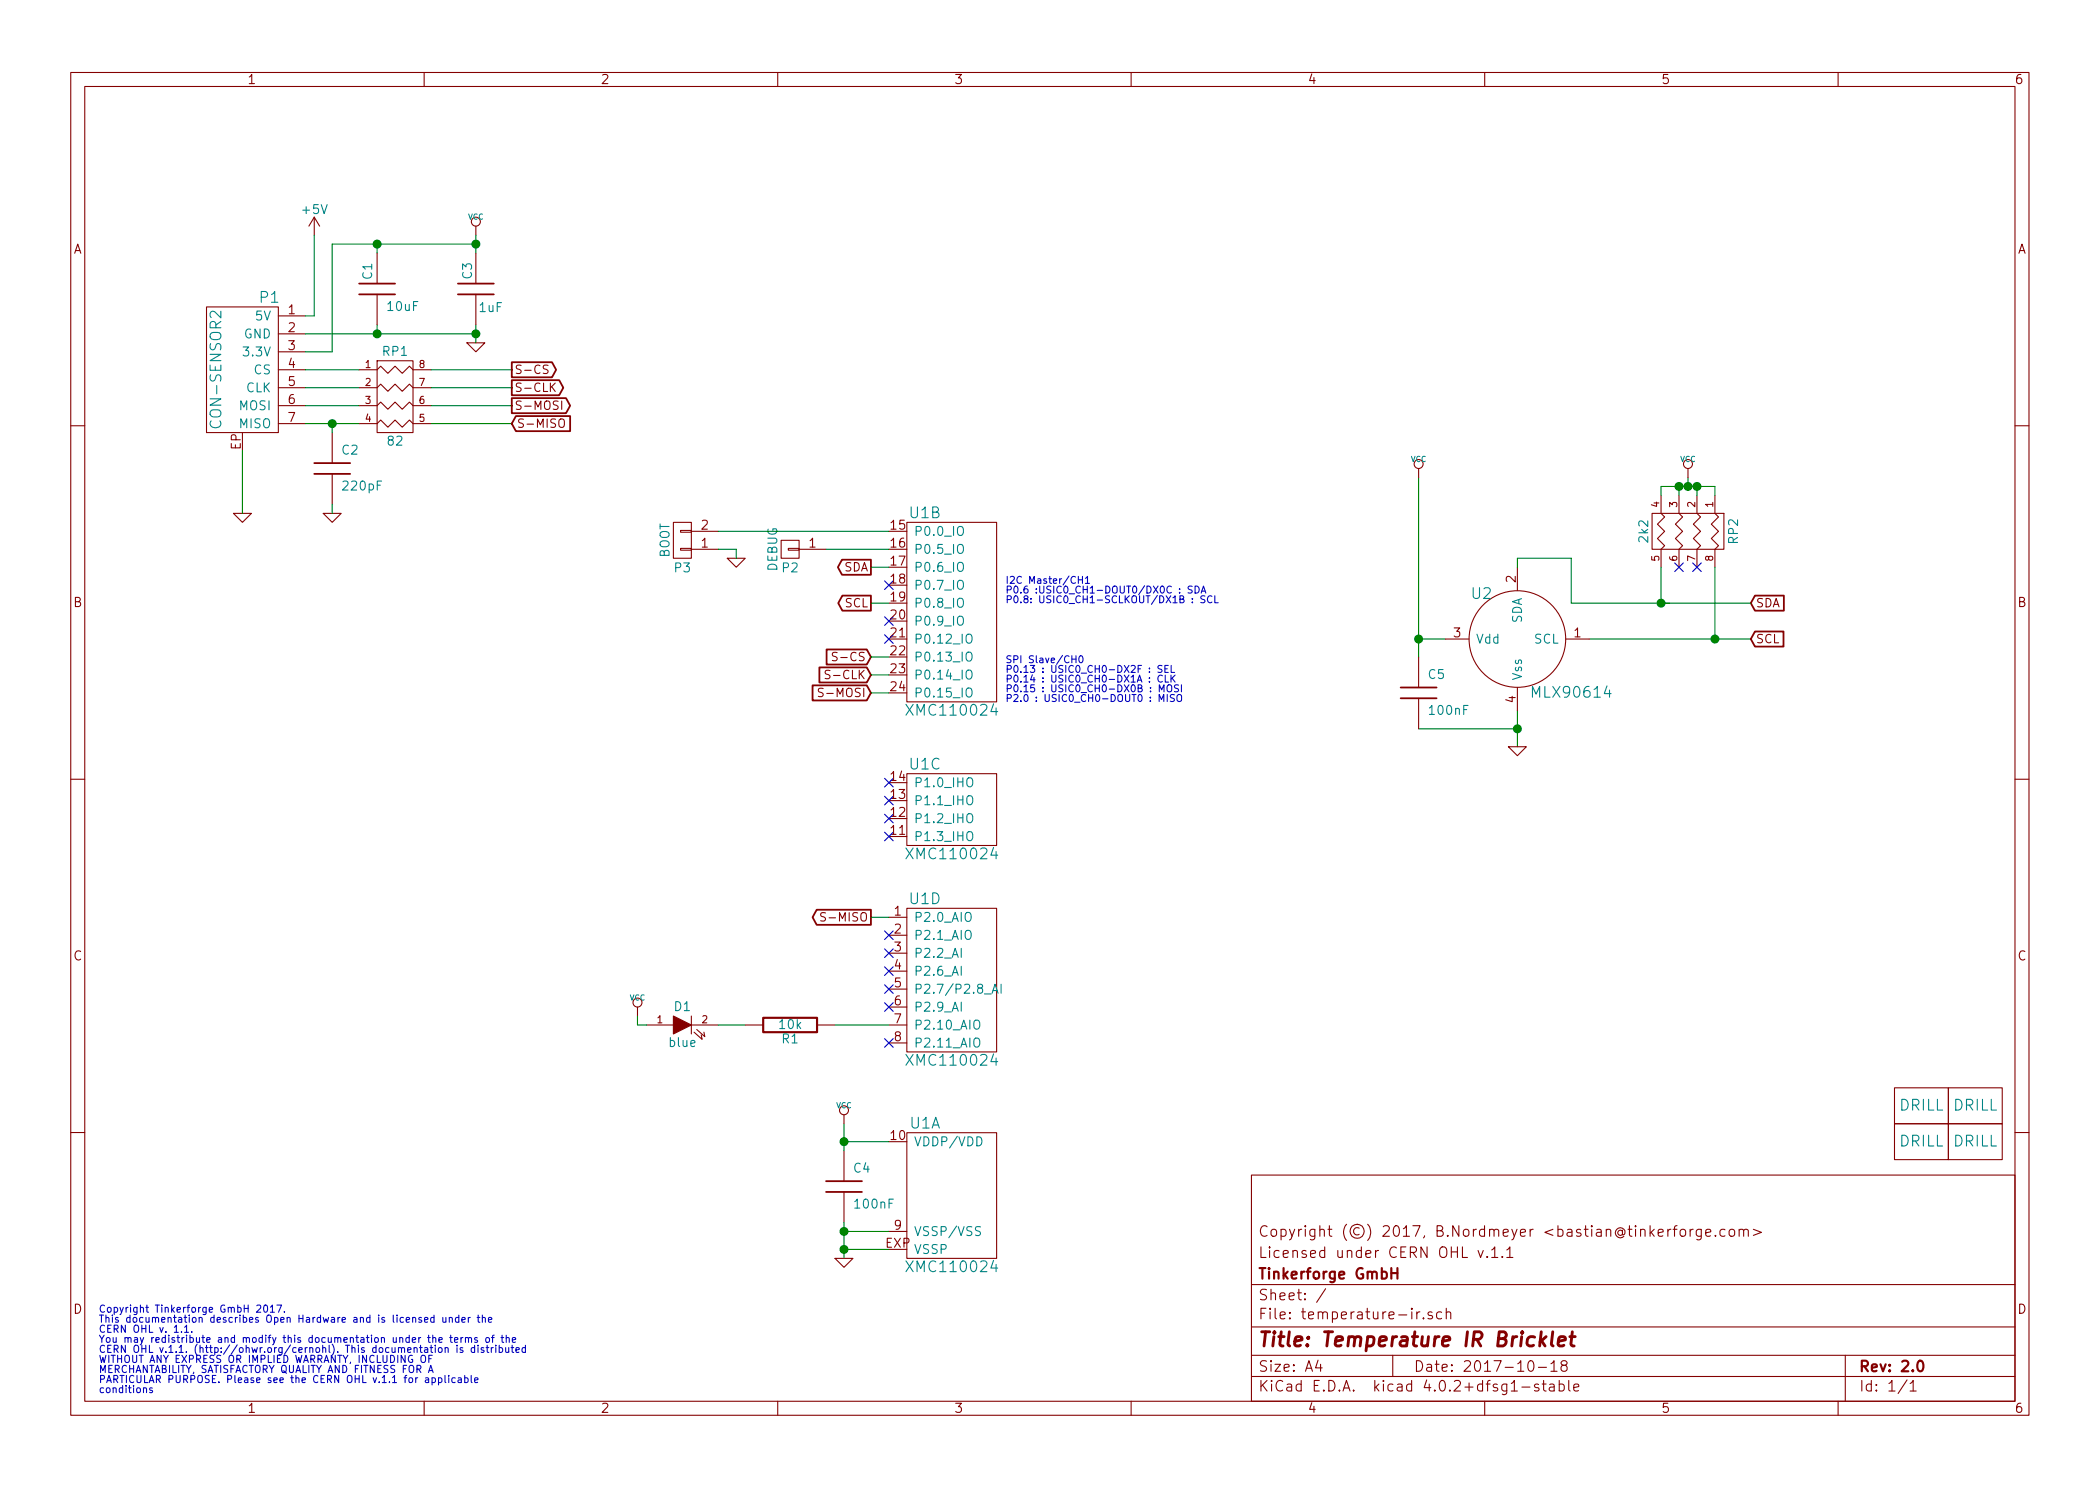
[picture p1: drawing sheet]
<svg xmlns="http://www.w3.org/2000/svg" width="297mm" height="210mm" viewBox="0 0 297 210" stroke-linecap="round" stroke-linejoin="round" font-family="sans-serif">
<g fill="none" stroke="#840000" stroke-width=".15">
<path d="M10 10.3h277v189.9h-277zM12 12.2h273v186.1h-273zM60 10.3v1.9M110 10.3v1.9M160 10.3v1.9M210 10.3v1.9M260 10.3v1.9M44.4 30.7l-.7 1.3M44.4 30.7v2.6M44.4 30.7l.8 1.3M53.3 35.8v4.3M67.3 32v1.3"/>
<path d="M67.3 35.8v4.3M29.2 43.4h10.2v17.8h-10.2zM39.4 44.7h3.8M39.4 47.2h3.8M39.4 49.8h3.8M39.4 52.3h3.8M39.4 54.9h3.8M39.4 57.4h3.8M39.4 59.9h3.8M50.8 59.9h2.5l.5-.5 1.1 1 1-1 1 1 1-1 .5 .5h2.6M50.8 57.4h2.5l.5-.5 1.1 1 1-1 1 1 1-1 .5 .5h2.6M50.8 54.9h2.5l.5-.5 1.1 1 1-1 1 1 1-1 .5 .5h2.6"/>
<path d="M50.8 52.3h2.5l.5-.5 1.1 1 1-1 1 1 1-1 .5 .5h2.6M53.3 51h5.1v10.2h-5.1zM53.3 41.7v4.3M66 48.5h2.6l-1.3 1.3zM67.3 41.7v4.3M77.5 51.7h-.4l-.2 .1v.3l.6 .3v.2l-.2 .3-.5-.1M78 54.7l.5 .7M78.5 54.2l-.6 .7M79.1 59.4a.41 .41 0 0 1 .4-.1 .41 .41 0 0 1 .3 .4v.6a.4 .4 0 0 1-.5 .2 .4 .4 0 0 1-.3-.4zM79.5 56.7v1.2M10 60.2h2M33 72.6h2.6l-1.3 1.3z"/>
<path d="M45.7 72.6h2.6l-1.3 1.3zM47 61.2v4.3M47 67.1v4.3M95.2 73.9h2.6v5.1h-2.6zM96.3 75.1h1.5v.2h-1.5zM96.3 77.6h1.5v.2h-1.5zM97.8 77.7h3.8M97.8 75.2h3.8M102.9 79h2.5l-1.3 1.3zM110.5 76.4h2.5v2.6h-2.5zM111.5 77.6h1.5v.2h-1.5zM113 77.7h3.8"/>
<path d="M128.3 73.9h12.7v25.4h-12.7zM200.7 66.3v1.3M233.7 72.6h10.1v5.1h-10.1zM234.9 70.1v2.5l.6 .5-1.1 1.1 1.1 1-1.1 1 1.1 1-.6 .5v2.6M237.5 70.1v2.5l.5 .5-1 1.1 1 1-1 1 1 1-.5 .5v2.6M238.8 66.3v1.3M240 70.1v2.5l.5 .5-1 1.1 1 1-1 1 1 1-.5 .5v2.6M242.6 70.1v2.5l.5 .5-1 1.1 1 1-1 1 1 1-.5 .5v2.6M285 60.2h2M116.4 97.4h-.4l-.2 .1v.3l.6 .3v.2l-.2 .3-.5-.1M117.4 94.9l-.5-.1-.1 .1v.4l.5 .3 .1 .2-.2 .2h-.5M118.4 92.3h-.4l-.2 .1v.4l.6 .2v.3l-.2 .2-.5-.1"/>
<path d="M200.7 93v4.3M200.7 98.8v4.3M204.5 90.4h3.3M214.6 80.3v3.3M214.6 97.3v3.3M221.5 90.4h3.3M10 110.3h2M128.3 109.5h12.7v10.1h-12.7zM213.4 105.7h2.5l-1.3 1.2zM285 110.3h2M116.8 129.2l-.5-.1-.2 .1v.4l.6 .3 .1 .2-.3 .2h-.4M125.7 129.8h2.6"/>
<path d="M125.7 132.3h2.6M125.7 134.9h2.6M125.7 137.4h2.6M125.7 139.9h2.6M128.3 128.5h12.7v20.3h-12.7zM90.2 142.5v1.3M91.4 145h3.8M97.8 145h3.8M97.8 143.8v2.5M98.2 146l1.1 1.1-.1-.7M98.6 145.7l1.1 1-.1-.7M105.4 145h2.5"/>
<path d="M115.6 145h2.5M119.4 157.7v1.3M125.7 145h2.6M125.7 142.5h2.6M125.7 147.6h2.6M268 159h7.6v5.1h-7.6zM268 153.9h7.6v5.1h-7.6zM275.6 159h7.6v5.1h-7.6zM275.6 153.9h7.6v5.1h-7.6zM10 160.2h2M118.1 178h2.5l-1.2 1.3zM119.4 162.8v4.3"/>
<path d="M119.4 168.7v4.3M125.7 174.2h2.6M128.3 160.3h12.7v17.7h-12.7zM177 166.3h108v32h-108zM209.1 176.9l.3 1 .4-1M210.4 177.8v.1l-.1-.1h.1v.1M211 176.9l.4-.5v1.5M211 177.9h.9M212.5 177.8h.1l-.1 .1-.1-.1h.1v.1M213.1 176.9l.5-.5v1.5M213.1 177.9h.9M236.3 173.9l-.2 .1-.2 .2"/>
<path d="M236.7 173.9h.5M237.2 173.4l-.3 .1v.2v1.2M237.7 174.1a.41 .41 0 0 1 .7 .1v.4a.41 .41 0 0 1-.4 .3 .41 .41 0 0 1-.4-.3zM239.1 173.9v1M239.5 173.9l-.3 .1-.1 .2M240.6 173.9v1.3a.39 .39 0 0 1-.6 .2M240.6 174l-.4-.1-.3 .3 .1 .6 .2 .1 .4-.1M241.3 174.4l.7-.1-.1-.3-.4-.1-.2 .2 .1 .7 .1 .1 .4-.1M242.6 174.8h.1l-.1 .1v-.1v.1M244 174l-.4-.1-.3 .3 .1 .6 .2 .1 .4-.1M244.7 174.1a.41 .41 0 0 1 .7 .1v.4a.41 .41 0 0 1-.4 .3 .41 .41 0 0 1-.4-.3zM246 174.1a.38 .38 0 0 1 .6 0v.8"/>
<path d="M246 173.9v1M246.6 174.1a.36 .36 0 0 1 .4-.2 .36 .36 0 0 1 .3 .2v.8M248 173.9l1.1 .5-1.1 .4M285 160.2h2M60 198.3v1.9M110 198.3v1.9M160 198.3v1.9M177 194.8h108M177 191.8h108M177 187.8h108M177 181.8h108M186.4 192.5l-.3 1h.9"/>
<path d="M186.8 193v1M187.5 182.3l-1.3 2M197 191.8v3M200.4 185.6v1M200.8 185.6l-.2 .1-.2 .2M201.3 186.5h.1l-.1 .1v-.1v.1M202.6 185.7a.37 .37 0 0 0-.6 .1v.1a.54 .54 0 0 0 .6 .3v.1v.2l-.2 .1-.4-.1M203.9 185.7l-.4-.1-.3 .3 .1 .6 .2 .1 .4-.1M204.6 185.7a.38 .38 0 0 1 .6 .1v.8M204.6 185.1v1.5M210 198.3v1.9M215.3 196.3h1.1"/>
<path d="M216.3 192.7a.35 .35 0 0 1 .3-.2 .35 .35 0 0 1 .3 .3 .77 .77 0 0 1-.4 1.2 .9 .9 0 0 1-.2-1.3zM217.6 193.5h1.1M217.6 195.9a.37 .37 0 0 0-.6 .1v.1a.54 .54 0 0 0 .6 .3l.1 .1-.1 .2-.1 .1-.5-.1M218.1 195.8h.6M218.3 195.3v1.3l.2 .2h.2M219.2 195.9l.2-.1 .4 .1v.9M219.4 193l.4-.5v1.5M219.4 194h.8M219.8 196.2l-.4 .1-.3 .2 .1 .2 .2 .1 .4-.1M220.5 195.9a.48 .48 0 0 1 .7 .1l.1 .1-.1 .6a.48 .48 0 0 1-.7 0M220.5 195.3v1.5M221.1 193.2l-.3-.3 .1-.2 .2-.2 .4 .1 .2 .2-.1 .2-.2 .2h-.3a.48 .48 0 0 0-.2 .7l.2 .1h.3l.2-.1a.48 .48 0 0 0-.2-.7"/>
<path d="M221.9 195.3v1.3l.2 .2M222.6 196.3l.7-.1v-.3l-.5-.1-.2 .2 .1 .7 .1 .1 .5-.1M260 198.3v1.9M261 191.8v6.5M269.7 195.2l-1.2 2M270.2 195.8l.4-.5v1.5M270.2 196.8h.8"/>
<circle cx="67.3" cy="31.4" r=".63"/>
<circle cx="200.7" cy="65.7" r=".63"/>
<circle cx="238.8" cy="65.7" r=".63"/>
<circle cx="214.6" cy="90.4" r="6.8"/>
<circle cx="90.2" cy="141.9" r=".63"/>
<circle cx="119.4" cy="157.1" r=".63"/>
</g>
<path d="M107.9 144h7.7v2h-7.7zM197.7 179.4v1.5M196.8 180.1h.9M271.3 192.7a.35 .35 0 0 1 .4-.2 .35 .35 0 0 1 .3 .3 .77 .77 0 0 1-.4 1.2 .9 .9 0 0 1-.3-1.3z" fill="none" stroke="#840000" stroke-width=".3"/>
<path d="M218 189.7l.5 .7M218.7 189.1l-.9 .8M219.6 188.4l-.2 1.8 .3 .2M220.4 189.8l1-.2v-.4l-.6-.1-.3 .3-.1 .8v.1l.2 .1 .6-.1M222 189.1h.8M222.4 188.4l-.2 1.8 .1 .1 .4 .1" fill="none" stroke="#840000" stroke-width=".41"/>
<g fill="#008400" stroke="#008400" stroke-width=".25">
<circle cx="200.7" cy="90.4" r=".51"/>
<circle cx="214.6" cy="103.1" r=".51"/>
<circle cx="53.3" cy="47.2" r=".51"/>
<circle cx="53.3" cy="34.5" r=".51"/>
<circle cx="67.3" cy="34.5" r=".51"/>
<circle cx="67.3" cy="47.2" r=".51"/>
<circle cx="47" cy="59.9" r=".51"/>
<circle cx="119.4" cy="176.8" r=".51"/>
<circle cx="119.4" cy="174.2" r=".51"/>
<circle cx="119.4" cy="161.5" r=".51"/>
<circle cx="242.6" cy="90.4" r=".51"/>
<circle cx="235" cy="85.3" r=".51"/>
<circle cx="237.5" cy="68.8" r=".51"/>
<circle cx="240" cy="68.8" r=".51"/>
<circle cx="238.8" cy="68.8" r=".51"/>
</g>
<g fill="none" stroke="#008400" stroke-width=".15">
<path d="M44.4 33.3v11.4h-1.2M53.3 34.5v1.3M67.3 33.3v2.5M67.3 34.5h-20.3v15.3h-3.8M43.2 47.2h24.1M43.2 52.3h7.6M43.2 54.9h7.6M43.2 57.4h7.6M43.2 59.9h7.6M47 59.9v1.3M53.3 46v1.2M61 52.3h11.4"/>
<path d="M61 54.9h11.4M61 57.4h11.4M61 59.9h11.4M67.3 46v2.5M34.3 63.7v8.9M47 71.4v1.2M101.6 77.7h2.5v1.3M101.6 75.2h24.1M116.8 77.7h8.9M200.7 67.6v25.4M234.9 70.1v-1.3h7.7v1.3M237.5 68.8v1.3"/>
<path d="M238.8 67.6v1.2M240 68.8v1.3M123.2 80.3h2.5M123.2 85.3h2.5M123.2 93h2.5M123.2 95.5h2.5M123.2 98h2.5M200.7 90.4h3.8M214.6 80.3v-1.3h7.6v6.3h25.4M224.8 90.4h22.8M234.9 80.3v5M242.6 80.3v10.1"/>
<path d="M200.7 103.1h13.9M214.6 100.6v5.1M123.2 129.8h2.5M90.2 143.8v1.2h1.2M101.6 145h3.8M118.1 145h7.6M119.4 159v3.8M119.4 176.8h6.3M119.4 173v5M119.4 174.2h6.3M119.4 161.5h6.3"/>
</g>
<g fill="none" stroke="#840000" stroke-width=".25">
<path d="M50.8 41.7h5.1M50.8 40.1h5.1M64.8 41.7h5M64.8 40.1h5M72.4 51.3h5.7l.6 1-.6 1.1h-5.7zM72.4 53.8h6.7l.6 1.1-.6 1h-6.7zM72.4 56.3h7.7l.5 1.1-.5 1.1h-7.7zM73 58.9h7.6v2.1h-7.6l-.6-1.1zM44.4 67.1h5.1M44.4 65.5h5.1M119.1 79.2h4.1v2.1h-4.1l-.6-1zM114.9 97h7.7l.6 1-.6 1.1h-7.7z"/>
<path d="M115.9 94.4h6.7l.6 1.1-.6 1.1h-6.7zM116.9 91.9h5.7l.6 1.1-.6 1h-5.7zM119.2 84.3h4v2.1h-4l-.6-1.1zM198.1 98.8h5.1M198.1 97.3h5.1M248.2 84.3h4.1v2.1h-4.1l-.6-1.1zM248.2 89.4h4.1v2.1h-4.1l-.6-1.1zM115.5 128.7h7.7v2.2h-7.7l-.6-1.1zM116.8 168.7h5.1M116.8 167.1h5.1"/>
</g>
<g fill="none" stroke="#0000c2" stroke-width=".15">
<path d="M151.6 93.3h.6M152.2 92.8v1M152.5 81.6v.9M152.5 82h.6M152.7 92.9l.2-.1a.53 .53 0 0 1 .3 .5 .53 .53 0 0 1-.3 .5l-.3-.4zM153.1 81.6v.9M153.5 81.8l.3-.2v.9M164 99.3v-1l.3 .7 .3-.7v1M164 97.9v-1l.3 .7 .3-.7v1M164.4 94.2h-.4l-.2 .2 .1 .2 .4 .2 .1 .2-.2 .1h-.4M164.4 95.6a.47 .47 0 0 0-.7 .3 .47 .47 0 0 0 .5 .6l.2-.1M164.8 94.6h.3"/>
<path d="M164.8 95.5v1h.5M165.1 98.3v1M165.2 96.9a.32 .32 0 0 1 .4 0 .32 .32 0 0 1 .1 .3v.6l-.2 .1a.35 .35 0 0 1-.4-.3v-.4zM165.3 94.2h-.5v.9h.5M165.6 95.5v1M165.7 94.2v.9h.4M165.8 96l.4 .5M166.1 98.3h-.4l-.2 .2 .1 .2 .5 .2v.2l-.2 .2-.4-.1M166.2 95.5l-.6 .6M166.5 98.4a.33 .33 0 0 1 .4-.1 .33 .33 0 0 1 .2 .3v.5l-.2 .2a.35 .35 0 0 1-.4-.4zM166.7 96.9h-.4l-.2 .2 .1 .2 .4 .2 .1 .2-.2 .2-.4-.1M167.1 96.9v1"/>
<path d="M168.6 83l-.4-.1-.2 .2 .1 .3 .5 .1v.2l-.2 .2h-.4M168.7 85.2v.1M168.7 84.7v.1M169 82.9a.5 .5 0 0 1 .6 .5 .5 .5 0 0 1-.6 .5zM169.9 83.9l.3-1 .4 1M170 83.6h.5M170.4 84.3h-.3l-.3 .2 .2 .2 .4 .2v.2l-.2 .2-.4-.1M171.4 84.4a.47 .47 0 0 0-.6 .3 .47 .47 0 0 0 .4 .6l.2-.1M171.8 84.3v1h.5M21.5 196.4h-.2l-.1 .1 .1 .2 .2 .1v.2h-.3M26.1 187.8l.3-.3v1M27.1 188.4v.1"/>
<path d="M36.3 184.8l.4-.1 .2 .1v.2l-.6 .7h.6M37.4 184.8l.2-.1a.59 .59 0 0 1-.1 1l-.1-.1-.1-.3zM38.3 185l.2-.3v1M39.2 184.7h.6l-.4 1M40.2 185.6v.1M59.7 191.8h.4a.67 .67 0 0 1-.1 1l-.3-.1a.78 .78 0 0 1 0-.9zM60 186.8l.5-.1v-.2l-.3-.1-.2 .2 .1 .4h.4M60.6 194.2l.3-1 .4 1M60.7 192.2h.3M60.7 193.9h.5M61.1 195l.3-.1 .2 .2-.1 .5h-.4M61.1 194.9v1.1"/>
<path d="M61.1 191.8h-.4v1M61.2 189.4l.1-.2 .3 .1v.6M61.2 188.9v1M61.4 186.5l-.3-.1-.2 .2 .1 .4h.4M61.4 186.1v1M62 195l.3-.1 .2 .2-.1 .5h-.4M62 194.9v1.1M62.1 189.6l.5-.1-.1-.2-.3-.1-.1 .2v.5h.4M62.1 190.7h.2l.2 .2v.3l-.2 .2-.2-.1-.1-.1zM62.6 186.4l.1 .6 .2 .1 .2-.1M62.9 194.6v.9l.2 .1M63 190.8l.1-.1h.2l.1 .7"/>
<path d="M63 190.7v.7M63.1 186.4v.7M63.5 194.6v.1M63.5 194.9v.7M63.6 186.5l.1-.1 .2 .1 .1 .6M63.6 186.4v.7M63.6 189.2h.4M63.8 188.9v.9l.2 .1M64.3 189.6l.5-.1-.1-.2-.3-.1-.1 .2v.5h.4M64.4 195l-.3-.1-.2 .2 .1 .5h.4M64.6 190.3v.1M64.6 190.7v.7"/>
<path d="M64.8 195h.4l.1 .6M64.9 186.5l-.3-.1-.2 .2 .1 .4h.4M64.9 186.1v1M65.2 189.2v.7M65.3 195.2h-.4l-.1 .2 .1 .2h.4M65.3 186.8l.5-.1v-.2l-.3-.1-.2 .2 .1 .4h.4M65.5 190.7h-.3l-.1 .1 .1 .2 .3 .1v.2h-.4M65.5 189.2l-.2 .1-.1 .2M65.7 195l.3-.1 .2 .2-.1 .5h-.4M65.7 194.6v1M65.8 189.4l.2-.2 .2 .1 .1 .6M65.8 189.2v.7"/>
<path d="M66.2 186.4v.7M66.3 189.4l.1-.2 .2 .1 .1 .6M66.5 186.4l-.2 .1-.1 .1M66.6 194.6v.9l.2 .1M67.1 190.7h-.3l-.2 .2 .1 .4h.4M67.1 195.3l.5-.1v-.2l-.3-.1-.2 .2 .1 .5h.4M67.1 190.3v1.1M67.5 186.4h.4M67.5 189.3l-.2-.1-.2 .2 .1 .2 .3 .1v.2h-.4M67.6 190.3v.1M67.6 190.7v.7M67.6 186.1v.8l.3 .2"/>
<path d="M68.2 186.5l.2-.1 .2 .1 .1 .6M68.2 186.1v1M68.4 190.7h-.2l-.2 .1 .2 .2 .2 .1v.2h-.4M68.8 190.7h.3M68.8 189.3l.2-.1 .2 .3v.2l-.2 .2h-.2l-.1-.2zM68.9 190.3v.9l.2 .2M69.1 186.8l.5-.1-.1-.2-.3-.1-.1 .2v.4h.4M69.5 190.7v.7M69.5 189.2h.4M69.8 190.7h-.2l-.1 .2M69.9 188.9l-.2 .2v.8M70.1 190.3v.1"/>
<path d="M70.1 190.7v.7M70.6 190.7h.3l.2 .2-.1 .4h-.4M70.6 190.3v1.1M70.9 189.2h.3M71 188.9v.9l.2 .1M71.5 190.7l.1 .6 .2 .1 .2-.1M71.6 189.4l.1-.2 .3 .1v.6M71.6 188.9v1M72 190.7v.7M72.3 190.7h.4M72.4 190.3v.9l.3 .2M72.5 189.6l.4-.1v-.2l-.3-.1-.1 .2v.5h.4"/>
<path d="M73 191l.5-.1-.1-.2h-.3l-.1 .1v.5h.4M74.3 190.7h-.3l-.2 .2 .1 .4h.4M74.3 190.3v1.1"/>
</g>
<path d="M136.7 89.9a.44 .44 0 0 1 .6-.1 .83 .83 0 0 1-.1 1.2 .44 .44 0 0 1-.5-.4zM136.7 92.5a.44 .44 0 0 1 .6-.2 .83 .83 0 0 1-.1 1.2 .44 .44 0 0 1-.5-.4zM136.7 95a.44 .44 0 0 1 .6-.1 .83 .83 0 0 1-.1 1.2 .44 .44 0 0 1-.5-.4zM136.7 97.5a.44 .44 0 0 1 .6-.1 .83 .83 0 0 1-.1 1.2 .44 .44 0 0 1-.5-.4zM141.6 139.3v1.2M137.8 144.5a.44 .44 0 0 1 .6-.1 .83 .83 0 0 1-.1 1.2 .44 .44 0 0 1-.6-.4zM137.8 147.1a.44 .44 0 0 1 .6-.2 .83 .83 0 0 1-.1 1.3 .44 .44 0 0 1-.6-.5zM139.2 140.6h1M140.3 140.5l.4-1.2 .5 1.2M140.5 140.2h.5M138.7 173.6a.57 .57 0 0 0-.7 .1v.3l.6 .3 .1 .3-.2 .2-.5-.1" fill="none" stroke="#008484" stroke-width=".15"/>
<g fill="none" stroke="#000084" stroke-width=".15">
<path d="M236.9 79.6l1.2 1.3M238.1 79.6l-1.2 1.3M239.4 79.6l1.2 1.3M240.6 79.6l-1.2 1.3M125.1 87.3l1.2 1.2M125.1 89.8l1.2 1.2M125.1 82.2l1.2 1.2M126.3 87.3l-1.2 1.2M126.3 89.8l-1.2 1.2M126.3 82.2l-1.2 1.2M125.1 117.7l1.2 1.3M125.1 115.2l1.2 1.2"/>
<path d="M125.1 112.7l1.2 1.2M125.1 110.1l1.2 1.2M126.3 117.7l-1.2 1.3M126.3 115.2l-1.2 1.2M126.3 112.7l-1.2 1.2M126.3 110.1l-1.2 1.2M125.1 131.7l1.2 1.2M125.1 134.3l1.2 1.2M125.1 139.3l1.2 1.3M125.1 136.8l1.2 1.2M126.3 131.7l-1.2 1.2M126.3 134.3l-1.2 1.2"/>
<path d="M126.3 139.3l-1.2 1.3M126.3 136.8l-1.2 1.2M125.1 141.9l1.2 1.2M125.1 147l1.2 1.2M126.3 141.9l-1.2 1.2M126.3 147l-1.2 1.2"/>
</g>
<path d="M95.2 143.8l2.6 1.2-2.6 1.3z" fill="#840000" stroke="#840000" stroke-width=".15"/>
<text font-size="2.8" fill="#840000" x="178" y="190.5">Title: Temperature IR Bricklet</text>
<g font-size="2.1" fill="#008484">
<text x="36.8" y="42.8">P1</text>
<text x="31.3" y="60.1" transform="rotate(-90 31.3 60.1)">CON-SENSOR2</text>
<text x="128.7" y="73.3">U1B</text>
<text x="208.2" y="84.8">U2</text>
<text x="128.7" y="101.3">XMC110024</text>
<text x="217.1" y="98.7">MLX90614</text>
<text x="128.7" y="108.9">U1C</text>
<text x="128.7" y="121.6">XMC110024</text>
<text x="128.7" y="127.9">U1D</text>
<text x="128.7" y="150.8">XMC110024</text>
<text x="128.7" y="159.7">U1A</text>
<text x="268.7" y="157.1">DRILL</text>
<text x="276.3" y="157.1">DRILL</text>
<text x="268.7" y="162.2">DRILL</text>
<text x="276.3" y="162.2">DRILL</text>
<text x="128.7" y="180">XMC110024</text>
</g>
<g font-size="2.1" fill="#840000">
<text x="178" y="178">Licensed under CERN OHL v.1.1</text>
<text x="178" y="175">Copyright (©) 2017, B.Nordmeyer &lt;bastian@tinkerforge.com&gt;</text>
<text x="178" y="184">Sheet: /</text>
<text x="178" y="181">Tinkerforge GmbH</text>
<text x="178" y="186.7">File: temperature-ir.sch</text>
<text x="178" y="196.9">KiCad E.D.A. kicad 4.0.2+dfsg1-stable</text>
<text x="178" y="194.1">Size: A4</text>
<text x="200" y="194.1">Date: 2017-10-18</text>
<text x="263" y="194.1">Rev: 2.0</text>
<text x="263" y="196.9">Id: 1/1</text>
</g>
<g font-size="1.8" fill="#840000">
<text x="35" y="11.9">1</text>
<text x="85" y="11.9">2</text>
<text x="135" y="11.9">3</text>
<text x="185" y="11.9">4</text>
<text x="235" y="11.9">5</text>
<text x="285" y="11.9">6</text>
<text x="10.4" y="35.9">A</text>
<text x="285.4" y="35.9">A</text>
<text x="40.8" y="44.4">1</text>
<text x="40.8" y="47">2</text>
<text x="40.8" y="49.5">3</text>
<text x="40.8" y="52.1">4</text>
<text x="40.8" y="54.6">5</text>
<text x="40.8" y="57.1">6</text>
<text x="40.8" y="59.7">7</text>
<text x="34" y="63.6" transform="rotate(-90 34 63.6)">EP</text>
<text x="99.2" y="77.5">1</text>
<text x="99.2" y="74.9">2</text>
<text x="114.5" y="77.5">1</text>
<text x="126" y="74.9">15</text>
<text x="126" y="77.5">16</text>
<text x="126" y="80">17</text>
<text x="126" y="82.5">18</text>
<text x="214.4" y="82.4" transform="rotate(-90 214.4 82.4)">2</text>
<text x="10.4" y="85.9">B</text>
<text x="126" y="87.6">20</text>
<text x="126" y="85.1">19</text>
<text x="285.4" y="85.9">B</text>
<text x="126" y="90.2">21</text>
<text x="126" y="92.7">22</text>
<text x="126" y="95.2">23</text>
<text x="205.6" y="90.2">3</text>
<text x="222.7" y="90.2">1</text>
<text x="126" y="97.8">24</text>
<text x="214.4" y="99.4" transform="rotate(-90 214.4 99.4)">4</text>
<text x="126" y="113">13</text>
<text x="126" y="110.5">14</text>
<text x="126" y="118.1">11</text>
<text x="126" y="115.6">12</text>
<text x="126.5" y="129.5">1</text>
<text x="10.4" y="135.9">C</text>
<text x="126.5" y="132.1">2</text>
<text x="126.5" y="134.6">3</text>
<text x="126.5" y="137.2">4</text>
<text x="285.4" y="135.9">C</text>
<text x="126.5" y="139.7">5</text>
<text x="126.5" y="142.2">6</text>
<text x="126.5" y="144.8">7</text>
<text x="126.5" y="147.3">8</text>
<text x="126" y="161.3">10</text>
<text x="126.5" y="174">9</text>
<text x="125.2" y="176.5">EXP</text>
<text x="10.4" y="185.9">D</text>
<text x="285.4" y="185.9">D</text>
<text x="35" y="199.9">1</text>
<text x="85" y="199.9">2</text>
<text x="135" y="199.9">3</text>
<text x="185" y="199.9">4</text>
<text x="235" y="199.9">5</text>
<text x="285" y="199.9">6</text>
</g>
<g font-size="1.8" fill="#008484">
<text x="42.8" y="30.3">+5V</text>
<text x="52.6" y="39.5" transform="rotate(-90 52.6 39.5)">C1</text>
<text x="66.8" y="39.4" transform="rotate(-90 66.8 39.4)">C3</text>
<text x="34.4" y="47.9">GND</text>
<text x="36.2" y="45.3">5V</text>
<text x="54.9" y="44">10uF</text>
<text x="67.8" y="44.1">1uF</text>
<text x="34.7" y="50.4">3.3V</text>
<text x="35.9" y="53">CS</text>
<text x="54.2" y="50.3">RP1</text>
<text x="33.8" y="58">MOSI</text>
<text x="34.7" y="55.5">CLK</text>
<text x="33.8" y="60.6">MISO</text>
<text x="48.4" y="64.3">C2</text>
<text x="54.9" y="63">82</text>
<text x="48.7" y="69.4">220pF</text>
<text x="129.3" y="75.8">P0.0_IO</text>
<text x="233.1" y="76.7" transform="rotate(-90 233.1 76.7)">2k2</text>
<text x="245.8" y="76.9" transform="rotate(-90 245.8 76.9)">RP2</text>
<text x="94.7" y="79" transform="rotate(-90 94.7 79)">BOOT</text>
<text x="95.5" y="81">P3</text>
<text x="109.9" y="80.9" transform="rotate(-90 109.9 80.9)">DEBUG</text>
<text x="110.7" y="81">P2</text>
<text x="129.3" y="78.4">P0.5_IO</text>
<text x="129.3" y="80.9">P0.6_IO</text>
<text x="129.3" y="83.4">P0.7_IO</text>
<text x="129.3" y="88.5">P0.9_IO</text>
<text x="129.3" y="86">P0.8_IO</text>
<text x="215.3" y="88.3" transform="rotate(-90 215.3 88.3)">SDA</text>
<text x="129.3" y="91.1">P0.12_IO</text>
<text x="129.3" y="93.6">P0.13_IO</text>
<text x="208.8" y="91.1">Vdd</text>
<text x="216.9" y="91.1">SCL</text>
<text x="129.3" y="96.1">P0.14_IO</text>
<text x="129.3" y="98.7">P0.15_IO</text>
<text x="202.1" y="96.1">C5</text>
<text x="202.3" y="101.1">100nF</text>
<text x="215.3" y="96.3" transform="rotate(-90 215.3 96.3)">Vss</text>
<text x="129.3" y="113.9">P1.1_IHO</text>
<text x="129.3" y="111.4">P1.0_IHO</text>
<text x="129.3" y="119">P1.3_IHO</text>
<text x="129.3" y="116.5">P1.2_IHO</text>
<text x="129.3" y="130.4">P2.0_AIO</text>
<text x="129.3" y="133">P2.1_AIO</text>
<text x="129.3" y="135.5">P2.2_AI</text>
<text x="95.4" y="143">D1</text>
<text x="129.3" y="138">P2.6_AI</text>
<text x="129.3" y="140.6">P2.7/P2.8_AI</text>
<text x="129.3" y="143.1">P2.9_AI</text>
<text x="94.7" y="148.1">blue</text>
<text x="110.3" y="145.6">10k</text>
<text x="110.6" y="147.6">R1</text>
<text x="129.3" y="145.7">P2.10_AIO</text>
<text x="129.3" y="148.2">P2.11_AIO</text>
<text x="120.8" y="165.9">C4</text>
<text x="129.3" y="162.2">VDDP/VDD</text>
<text x="121.1" y="171">100nF</text>
<text x="129.3" y="174.9">VSSP/VSS</text>
<text x="129.3" y="177.4">VSSP</text>
</g>
<g font-size="1.7" fill="#840000">
<text x="72.8" y="52.9">S-CS</text>
<text x="72.8" y="55.4">S-CLK</text>
<text x="72.8" y="58">S-MOSI</text>
<text x="73.1" y="60.5">S-MISO</text>
<text x="119.3" y="80.8">SDA</text>
<text x="119.5" y="85.9">SCL</text>
<text x="248.4" y="85.9">SDA</text>
<text x="118.5" y="93.5">S-CS</text>
<text x="248.4" y="91">SCL</text>
<text x="116.5" y="98.6">S-MOSI</text>
<text x="117.4" y="96.1">S-CLK</text>
<text x="116.9" y="130.4">S-MISO</text>
</g>
<g font-size="1.4" fill="#840000">
<text x="51.7" y="52.1">1</text>
<text x="59.3" y="52.1">8</text>
<text x="51.7" y="54.6">2</text>
<text x="51.7" y="57.1">3</text>
<text x="51.7" y="59.7">4</text>
<text x="59.3" y="59.7">5</text>
<text x="59.3" y="57.1">6</text>
<text x="59.3" y="54.6">7</text>
<text x="234.7" y="71.7" transform="rotate(-90 234.7 71.7)">4</text>
<text x="237.2" y="71.7" transform="rotate(-90 237.2 71.7)">3</text>
<text x="239.8" y="71.7" transform="rotate(-90 239.8 71.7)">2</text>
<text x="242.3" y="71.7" transform="rotate(-90 242.3 71.7)">1</text>
<text x="234.7" y="79.4" transform="rotate(-90 234.7 79.4)">5</text>
<text x="237.2" y="79.4" transform="rotate(-90 237.2 79.4)">6</text>
<text x="239.8" y="79.4" transform="rotate(-90 239.8 79.4)">7</text>
<text x="242.3" y="79.4" transform="rotate(-90 242.3 79.4)">8</text>
<text x="93" y="144.8">1</text>
<text x="99.3" y="144.8">2</text>
</g>
<g font-size="1.4" fill="#0000c2">
<text x="142.2" y="82.6">I2C Master/CH1</text>
<text x="142.2" y="84">P0.6 :USIC0_CH1-DOUT0/DX0C : SDA</text>
<text x="142.2" y="85.3">P0.8: USIC0_CH1-SCLKOUT/DX1B : SCL</text>
<text x="142.2" y="93.8">SPI Slave/CH0</text>
<text x="142.2" y="95.2">P0.13 : USIC0_CH0-DX2F : SEL</text>
<text x="142.2" y="96.6">P0.14 : USIC0_CH0-DX1A : CLK</text>
<text x="142.2" y="97.9">P0.15 : USIC0_CH0-DX0B : MOSI</text>
<text x="142.2" y="99.3">P2.0 : USIC0_CH0-DOUT0 : MISO</text>
<text x="14" y="185.7">Copyright Tinkerforge GmbH 2017.</text>
<text x="14" y="187.1">This documentation describes Open Hardware and is licensed under the</text>
<text x="14" y="188.6">CERN OHL v. 1.1.</text>
<text x="14" y="190">You may redistribute and modify this documentation under the terms of the</text>
<text x="14" y="191.4">CERN OHL v.1.1. (http://ohwr.org/cernohl). This documentation is distributed</text>
<text x="14" y="192.8">WITHOUT ANY EXPRESS OR IMPLIED WARRANTY, INCLUDING OF</text>
<text x="14" y="194.3">MERCHANTABILITY, SATISFACTORY QUALITY AND FITNESS FOR A</text>
<text x="14" y="195.7">PARTICULAR PURPOSE. Please see the CERN OHL v.1.1 for applicable</text>
<text x="14" y="197.1">conditions</text>
</g>
<g font-size="1.1" fill="#008484">
<text x="66.2" y="31.1">VCC</text>
<text x="199.5" y="65.3">VCC</text>
<text x="237.6" y="65.3">VCC</text>
<text x="89.1" y="141.5">VCC</text>
<text x="118.3" y="156.8">VCC</text>
</g>
</svg>
